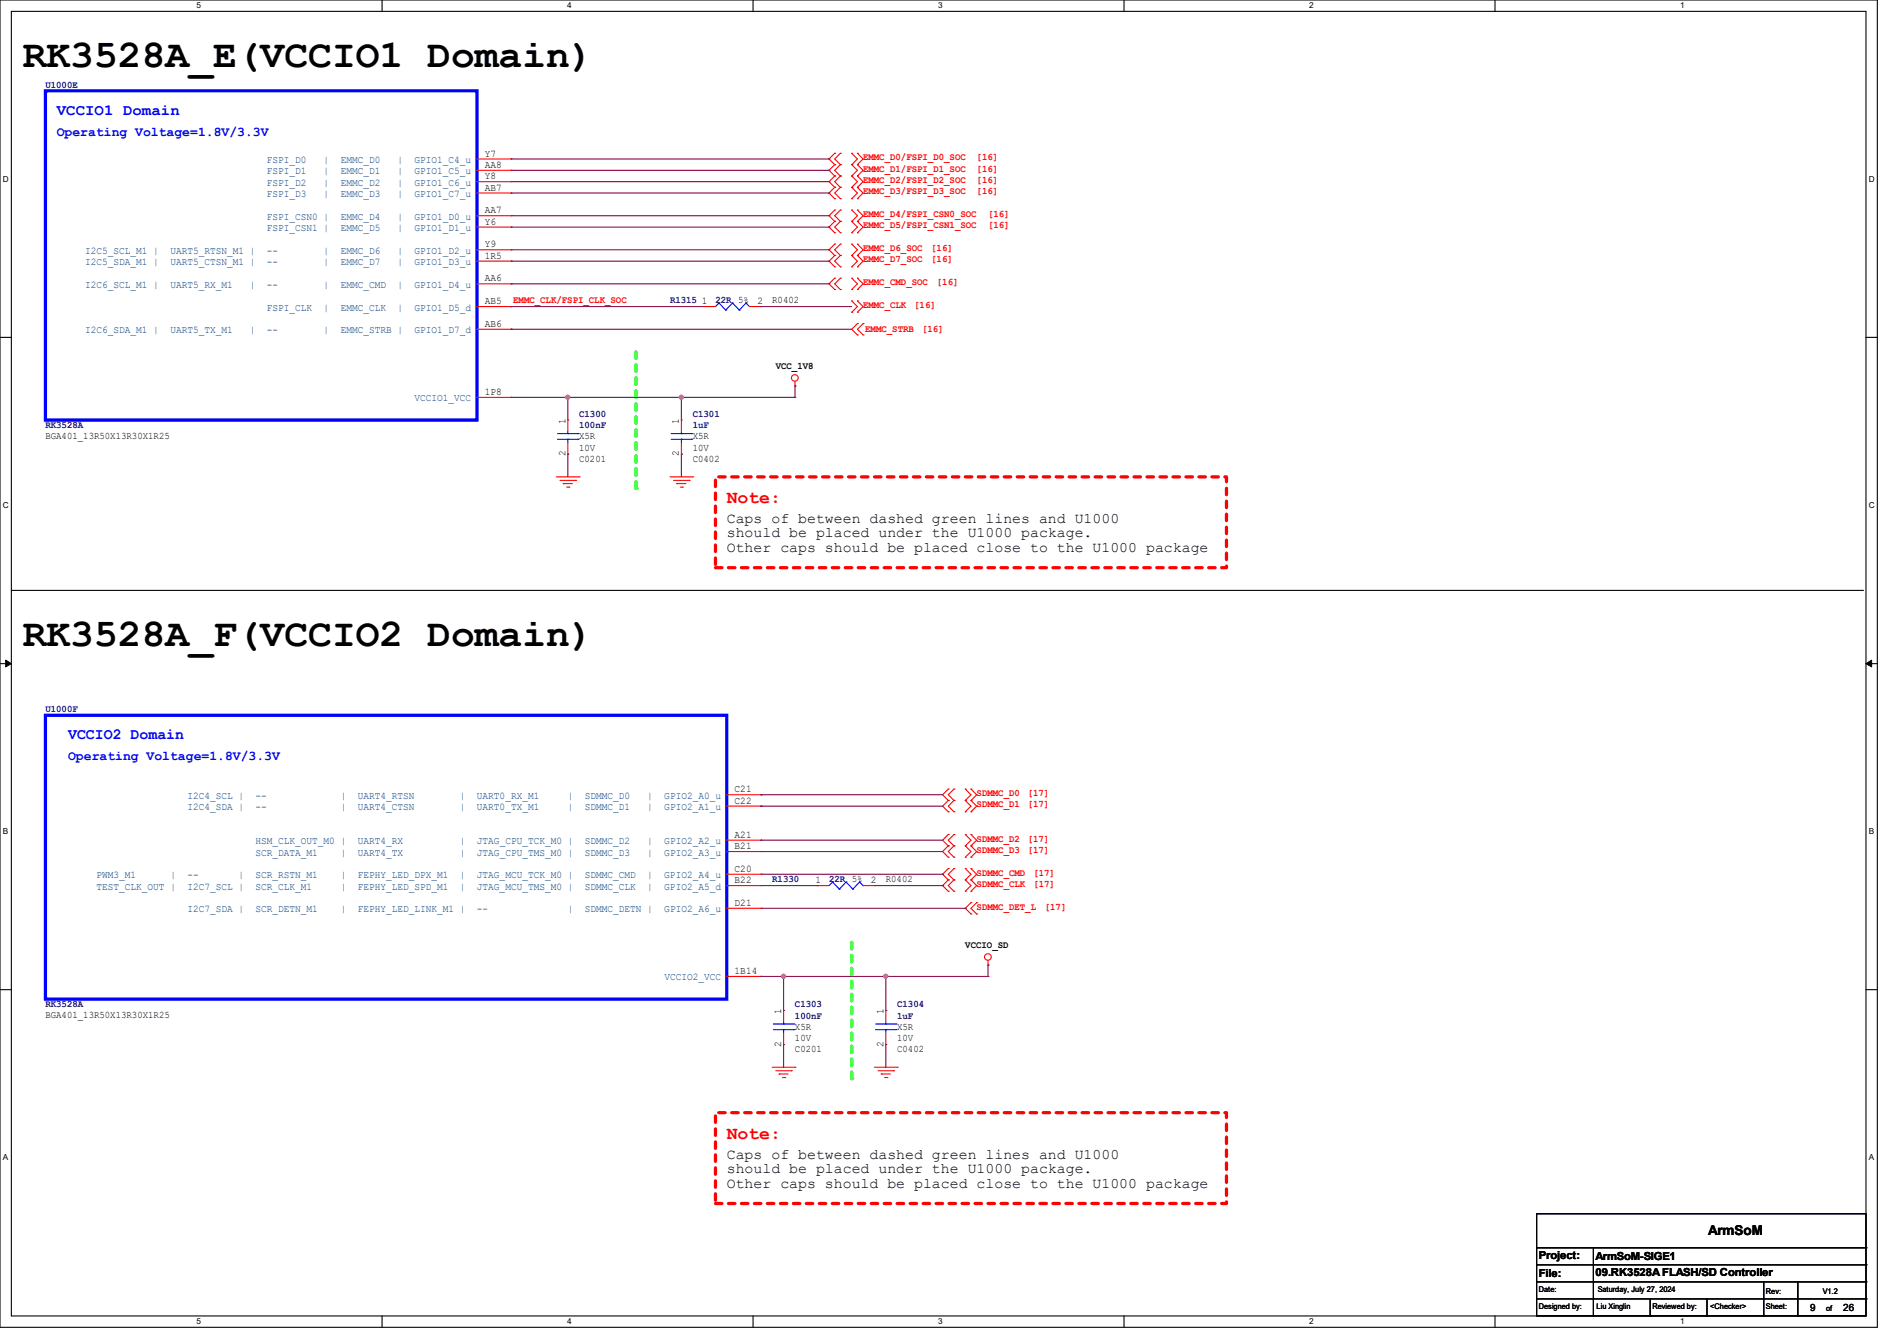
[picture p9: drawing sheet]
<svg xmlns="http://www.w3.org/2000/svg" width="297mm" height="210mm" viewBox="0 0 297 210" stroke-linecap="round" stroke-linejoin="round" font-family="sans-serif">
<g fill="none" stroke="#000" stroke-width=".17">
<path d="M0 0h293.9v207.9h-293.9zM1.8 1.8h290.3v204.3h-290.3zM59.8 0v1.8M117.9 0v1.8M176 0v1.8M234.1 0v1.8M0 52.8h1.8M292.1 52.8h1.8M0 103.9h1.8M292.1 103.9h1.8M0 155h1.8M292.1 155h1.8"/>
<path d="M59.8 206.1v1.8M117.9 206.1v1.8M176 206.1v1.8M234.1 206.1v1.8"/>
</g>
<path d="M.9 103.4l.9 .5-.9 .5zM292.1 103.9l.9-.5v1z" fill="#000"/>
<path d="M.9 103.4l.9 .5-.9 .5zM292.1 103.9l.9-.5v1z" fill="none" stroke="#000" stroke-width=".16"/>
<path d="M112 74.7h80v14.2h-80z" fill="none" stroke="#f00" stroke-width=".51" stroke-dasharray="1 1"/>
<path d="M99.6 55.1v21.4" fill="none" stroke="#01ff00" stroke-width=".51" stroke-dasharray="1 1"/>
<circle cx="99.6" cy="76.5" r=".25" fill="#01ff00" stroke-dasharray="1 1"/>
<path d="M133.4 147.6v21.3" fill="none" stroke="#01ff00" stroke-width=".51" stroke-dasharray="1 1"/>
<circle cx="133.4" cy="168.9" r=".25" fill="#01ff00" stroke-dasharray="1 1"/>
<path d="M112 174.2h80v14.3h-80z" fill="none" stroke="#f00" stroke-width=".51" stroke-dasharray="1 1"/>
<g fill="none" stroke="#000" stroke-width=".17">
<path d="M1.8 92.5h289.8M291.6 92.5h.1M240.6 190.1h51.5v16h-51.5zM240.6 195.4h51.5M240.6 198.1h51.5M249.5 195.4v10.7M292.1 195.4h.1M292.1 198.1h.1M240.6 200.7h51.5M240.6 203.4h51.5M249.5 206.1h.1M258.4 206.1h.1"/>
<path d="M258.4 203.4v2.7M267.3 206.1h.1M267.3 203.4v2.7M276.1 206.1h.1M276.1 200.7v5.4M281.5 206.1h.1M281.5 200.7v5.4M292.1 200.7h.1M292.1 203.4h.1"/>
</g>
<g fill="none" stroke="#f00" stroke-width=".17">
<path d="M74.7 24.9h5.3M74.7 26.7h5.3M74.7 28.4h5.3M74.7 30.2h5.3M74.7 33.8h5.3M74.7 35.6h5.3M74.7 39.1h5.3M80 24.9h.1M80 26.7h.1M80 28.4h.1M80 30.2h.1M80 33.8h.1"/>
<path d="M80 35.6h.1M80 39.1h.1M130.7 24h.1M130.7 25.8h.1M130.7 34.7h.1M130.7 36.5h.1M130.7 38.2h.1M130.7 27.6h.1M130.7 29.3h.1M130.7 31.1h.1M130.7 32.9h.1M130.7 24l-.9 .9 .9 .9"/>
<path d="M130.7 29.3l-.9 .9 .9 .9M130.7 34.7l-.9 .9 .9 .9M130.7 38.2l-.9 .9 .9 .9M130.7 32.9l-.9 .9 .9 .9M130.7 25.8l-.9 .9 .9 .9M130.7 27.6l-.9 .8 .9 .9M131.6 25.8h.1M131.6 24h.1M131.6 36.5h.1M131.6 34.7h.1M131.6 38.2h.1M131.6 27.6h.1"/>
<path d="M131.6 29.3h.1M131.6 31.1h.1M131.6 32.9h.1M131.6 24l-.9 .9 .9 .9M131.6 27.6l-.9 .8 .9 .9M131.6 34.7l-.9 .9 .9 .9M131.6 38.2l-.9 .9 .9 .9M131.6 25.8l-.9 .9 .9 .9M131.6 29.3l-.9 .9 .9 .9M131.6 32.9l-.9 .9 .9 .9M133.4 25.8h.1M133.4 24h.1"/>
<path d="M133.4 36.5h.1M133.4 34.7h.1M133.4 38.2h.1M133.4 27.6h.1M133.4 29.3h.1M133.4 31.1h.1M133.4 32.9h.1M133.4 27.6l.8 .8-.8 .9M133.4 24l.8 .9-.8 .9M133.4 38.2l.8 .9-.8 .9M133.4 34.7l.8 .9-.8 .9M133.4 29.3l.8 .9-.8 .9"/>
<path d="M133.4 25.8l.8 .9-.8 .9M133.4 32.9l.8 .9-.8 .9M134.2 25.8h.1M134.2 24h.1M134.2 36.5h.1M134.2 34.7h.1M134.2 38.2h.1M134.2 27.6h.1M134.2 29.3h.1M134.2 31.1h.1M134.2 32.9h.1M134.2 29.3l.9 .9-.9 .9"/>
<path d="M134.2 24l.9 .9-.9 .9M134.2 34.7l.9 .9-.9 .9M134.2 32.9l.9 .9-.9 .9M134.2 38.2l.9 .9-.9 .9M134.2 25.8l.9 .9-.9 .9M134.2 27.6l.9 .8-.9 .9M74.7 40.9h5.3M74.7 44.5h5.3M74.7 48h5.3M74.7 51.6h5.3M80 40.9h.1M80 44.5h.1"/>
<path d="M80 48h.1M80 51.6h.1M110.2 48h.1M110.2 48h1.8M117.3 48h1.8M119.1 48h.1M124.5 59.7v.8M130.7 40h.1M130.7 41.8h.1M130.7 43.6h.1M130.7 45.3h.1M130.7 40l-.9 .9 .9 .9"/>
<path d="M130.7 43.6l-.9 .9 .9 .8M131.6 40h.1M131.6 41.8h.1M131.6 45.3h.1M131.6 43.6h.1M131.6 43.6l-.9 .9 .9 .8M131.6 40l-.9 .9 .9 .9M133.4 48.9h.1M133.4 47.1h.1M133.4 40h.1M133.4 41.8h.1M133.4 45.3h.1"/>
<path d="M133.4 43.6h.1M133.4 47.1l.8 .9-.8 .9M133.4 43.6l.8 .9-.8 .8M133.4 40l.8 .9-.8 .9M134.2 48.9h.1M134.2 47.1h.1M134.2 50.7h.1M134.2 52.5h.1M134.2 40h.1M134.2 41.8h.1M134.2 45.3h.1M134.2 43.6h.1"/>
<path d="M134.2 47.1l.9 .9-.9 .9M134.2 50.7l-.8 .9 .8 .9M134.2 40l.9 .9-.9 .9M134.2 43.6l.9 .9-.9 .8M135.1 52.5h.1M135.1 50.7h.1M135.1 50.7l-.9 .9 .9 .9M74.7 62.2h5.3M80 62.2h.1M87.1 74.7h3.6M87.7 75.2h2.4M88.2 75.7h.1"/>
<path d="M88.2 75.7h1.4M88.7 76.3h.4M88.9 65.8h.1M88.9 71.1h.1M88.9 65.8v1.8M88.9 69.3v1.8M89.1 76.3h.1M90.1 75.2h.1M90.7 74.7h.1M104.9 74.7h3.6M105.5 75.2h2.4M106 75.7h.1"/>
<path d="M106 75.7h1.4M106.5 76.3h.3M106.7 65.8h.1M106.7 71.1h.1M106.7 65.8v1.8M106.7 69.3v1.8M106.8 76.3h.1M107.9 75.2h.1M108.5 74.7h.1M124.5 60.5h.1M113.8 138.7h5.3M113.8 124.5h5.3"/>
<path d="M113.8 126.2h5.3M113.8 131.6h5.3M113.8 133.4h5.3M113.8 136.9h5.3M119.1 124.5h.1M119.1 126.2h.1M119.1 131.6h.1M119.1 133.4h.1M119.1 136.9h.1M119.1 138.7h.1M128 138.7h.1M128 138.7h1.8"/>
<path d="M135.1 138.7h1.8M136.9 138.7h.1M148.5 130.7h.1M148.5 132.5h.1M148.5 134.2h.1M148.5 123.6h.1M148.5 125.4h.1M148.5 127.1h.1M148.5 136h.1M148.5 137.8h.1M148.5 139.6h.1M148.5 130.7l-.9 .9 .9 .9"/>
<path d="M148.5 136l-.9 .9 .9 .9M148.5 125.4l-.9 .8 .9 .9M148.5 132.5l-.9 .9 .9 .8M148.5 137.8l-.9 .9 .9 .9M148.5 123.6l-.9 .9 .9 .9M149.4 132.5h.1M149.4 130.7h.1M149.4 134.2h.1M149.4 125.4h.1M149.4 123.6h.1M149.4 127.1h.1M149.4 137.8h.1"/>
<path d="M149.4 136h.1M149.4 139.6h.1M149.4 130.7l-.9 .9 .9 .9M149.4 132.5l-.9 .9 .9 .8M149.4 136l-.9 .9 .9 .9M149.4 123.6l-.9 .9 .9 .9M149.4 125.4l-.9 .8 .9 .9M149.4 137.8l-.9 .9 .9 .9M151.1 132.5h.1M151.1 130.7h.1M151.1 134.2h.1M151.1 125.4h.1"/>
<path d="M151.1 123.6h.1M151.1 127.1h.1M151.1 137.8h.1M151.1 136h.1M151.1 139.6h.1M151.1 130.7l.9 .9-.9 .9M151.1 136l.9 .9-.9 .9M151.1 132.5l.9 .9-.9 .8M151.1 123.6l.9 .9-.9 .9M151.1 125.4l.9 .8-.9 .9M151.1 137.8l.9 .9-.9 .9M152 132.5h.1"/>
<path d="M152 130.7h.1M152 134.2h.1M152 125.4h.1M152 123.6h.1M152 127.1h.1M152 137.8h.1M152 136h.1M152 139.6h.1M152 125.4l.9 .8-.9 .9M152 136l.9 .9-.9 .9M152 130.7l.9 .9-.9 .9M152 137.8l.9 .9-.9 .9"/>
<path d="M152 132.5l.9 .9-.9 .8M152 123.6l.9 .9-.9 .9M113.8 142.2h5.3M113.8 152.9h5.3M119.1 142.2h.1M119.1 152.9h.1M122.7 158.2h.1M122.7 158.2v1.8M138.7 158.2h.1M138.7 158.2v1.8M152 141.4h.1M152 143.1h.1"/>
<path d="M152 141.4l-.9 .8 .9 .9M152.9 143.1h.1M152.9 141.4h.1M152.9 141.4l-.9 .8 .9 .9M154.7 151.1h.1M154.7 150.4v.7M120.9 167.1h3.6M121.5 167.7h2.4M122 168.2h.1M122 168.2h1.4M122.5 168.7h.4M122.7 163.6h.1"/>
<path d="M122.7 161.8v1.8M122.9 168.7h.1M123.9 167.7h.1M124.5 167.1h.1M136.9 167.1h3.6M137.5 167.7h2.4M138 168.2h.1M138 168.2h1.4M138.5 168.7h.4M138.7 163.6h.1M138.7 161.8v1.8M138.9 168.7h.1"/>
<path d="M139.9 167.7h.1M140.5 167.1h.1"/>
<circle cx="124.4" cy="59.2" r=".52"/>
<circle cx="154.7" cy="149.9" r=".52"/>
</g>
<g fill="none" stroke="#00f" stroke-width=".17">
<path d="M112.6 47.5h.1M112.6 47.5l-.6 .5M112.6 47.5l1 1.1M113.6 48.6h.1M114.7 47.5h.1M114.7 47.5l-1.1 1.1M114.7 47.5l1 1.1M115.7 48.6h.1M116.8 47.5h.1M116.8 47.5l-1.1 1.1M116.8 47.5l.5 .5M117.3 48h.1"/>
<path d="M87.3 68.8h3.2M87.3 67.9h3.2M88.9 67.9h.1M88.9 68.8h.1M88.9 67.6v.3M88.9 68.8v.5M90.5 68.8h.1M90.5 67.9h.1M105.1 68.8h3.2M105.1 67.9h3.2M106.7 67.9h.1M106.7 68.8h.1"/>
<path d="M106.7 67.6v.3M106.7 68.8v.5M108.3 68.8h.1M108.3 67.9h.1M130.3 138.1h.1M130.3 138.1l-.5 .6M130.3 138.1l1.1 1.1M131.4 139.2h.1M132.5 138.1h.1M132.5 138.1l-1.1 1.1M132.5 138.1l1 1.1M133.5 139.2h.1"/>
<path d="M134.6 138.1h.1M134.6 138.1l-1.1 1.1M134.6 138.1l.5 .6M135.1 138.7h.1M121.1 161.2h3.2M121.1 160.4h3.2M122.7 160.4h.1M122.7 161.2h.1M122.7 160v.4M122.7 161.2v.6M124.3 161.2h.1M124.3 160.4h.1"/>
<path d="M137.1 161.2h3.2M137.1 160.4h3.2M138.7 160.4h.1M138.7 161.2h.1M138.7 160v.4M138.7 161.2v.6M140.3 161.2h.1M140.3 160.4h.1"/>
</g>
<path d="M7.1 14.2h67.6v51.6h-67.6zM7.1 112h106.7v44.5h-106.7z" fill="none" stroke="#00f" stroke-width=".51"/>
<path d="M119.1 152.9h.1M119.1 152.9h3.6v5.3M122.7 158.2h.1" fill="none" stroke="#7f003f" stroke-width=".17"/>
<circle cx="122.7" cy="152.9" r=".32" fill="#f0f"/>
<circle cx="122.7" cy="152.9" r=".32" fill="none" stroke="#f0f" stroke-width=".17"/>
<g fill="none" stroke="#7f003f" stroke-width=".17">
<path d="M119.1 48h.1M119.1 48h14.3M80 62.2h.1M80 62.2h8.9M88.9 71.1h.1M88.9 62.2h.1M88.9 62.2v3.6M88.9 71.1v3.6M106.7 71.1h.1M106.7 71.1v3.6M124.5 60.5h.1M124.5 60.5v1.7"/>
<path d="M119.1 126.2h.1M119.1 124.5h.1M119.1 131.6h.1M119.1 133.4h.1M119.1 126.2h28.5M119.1 124.5h28.5M119.1 131.6h28.5M119.1 133.4h28.5M119.1 138.7h8.9M128 138.7h.1M119.1 142.2h32M122.7 152.9h.1"/>
<path d="M122.7 152.9h32M138.7 158.2h.1M138.7 152.9v5.3M151.1 142.2h.1M154.7 152.9h.1M122.7 163.6h.1M122.7 163.6v3.5M138.7 163.6h.1M138.7 163.6v3.5"/>
</g>
<circle cx="138.7" cy="152.9" r=".32" fill="#f0f"/>
<circle cx="138.7" cy="152.9" r=".32" fill="none" stroke="#f0f" stroke-width=".17"/>
<path d="M80 48h.1M80 51.6h.1M80 48h30.2M80 51.6h53.4M88.9 62.2h17.8M106.7 62.2h.1M119.1 136.9h28.5M136.9 138.7h10.7M147.6 136.9h.1M147.6 138.7h.1M154.7 151.1h.1M154.7 151.1v1.8" fill="none" stroke="#7f003f" stroke-width=".17"/>
<circle cx="88.9" cy="62.2" r=".32" fill="#f0f"/>
<circle cx="88.9" cy="62.2" r=".32" fill="none" stroke="#f0f" stroke-width=".17"/>
<g fill="none" stroke="#7f003f" stroke-width=".17">
<path d="M80 24.9h49.8M80 26.7h49.8M80 28.4h49.8M80 30.2h49.8M80 33.8h49.8M80 35.6h49.8M80 39.1h49.8M129.8 24.9h.1M129.8 26.7h.1M129.8 28.4h.1M129.8 30.2h.1M129.8 33.8h.1"/>
<path d="M129.8 35.6h.1M129.8 39.1h.1M80 44.5h49.8M80 40.9h49.8M129.8 44.5h.1M129.8 40.9h.1M106.7 62.2h.1M106.7 62.2v3.6M106.7 62.2h17.8M124.5 62.2h.1"/>
</g>
<circle cx="106.7" cy="62.2" r=".32" fill="#f0f"/>
<circle cx="106.7" cy="62.2" r=".32" fill="none" stroke="#f0f" stroke-width=".17"/>
<circle cx="122.7" cy="152.9" r=".32" fill="#f0f"/>
<circle cx="122.7" cy="152.9" r=".32" fill="none" stroke="#f0f" stroke-width=".17"/>
<circle cx="138.7" cy="152.9" r=".32" fill="#f0f"/>
<circle cx="138.7" cy="152.9" r=".32" fill="none" stroke="#f0f" stroke-width=".17"/>
<circle cx="88.9" cy="62.2" r=".32" fill="#f0f"/>
<circle cx="88.9" cy="62.2" r=".32" fill="none" stroke="#f0f" stroke-width=".17"/>
<circle cx="106.7" cy="62.2" r=".32" fill="#f0f"/>
<circle cx="106.7" cy="62.2" r=".32" fill="none" stroke="#f0f" stroke-width=".17"/>
<g font-size="6.2">
<text x="3.6" y="10.5">RK3528A_E(VCCIO1 Domain)</text>
<text x="3.6" y="101.2">RK3528A_F(VCCIO2 Domain)</text>
</g>
<g font-size="2.8" fill="#f00">
<text x="113.8" y="78.8">Note:</text>
<text x="113.8" y="178.4">Note:</text>
</g>
<g font-size="2.5" fill="#00f">
<text x="8.9" y="18">VCCIO1 Domain</text>
<text x="10.7" y="115.8">VCCIO2 Domain</text>
</g>
<g font-size="2.3">
<text x="113.8" y="81.9">Caps of between dashed green lines and U1000</text>
<text x="113.8" y="84.2">should be placed under the U1000 package.</text>
<text x="113.8" y="86.4">Other caps should be placed close to the U1000 package</text>
<text x="113.8" y="181.4">Caps of between dashed green lines and U1000</text>
<text x="113.8" y="183.7">should be placed under the U1000 package.</text>
<text x="113.8" y="186">Other caps should be placed close to the U1000 package</text>
</g>
<g font-size="2.1" fill="#00f">
<text x="8.9" y="21.3">Operating Voltage=1.8V/3.3V</text>
<text x="10.7" y="119.1">Operating Voltage=1.8V/3.3V</text>
</g>
<text font-size="2.1" x="267.4" y="193.5">ArmSoM</text>
<g font-size="1.7">
<text x="240.9" y="197.2">Project:</text>
<text x="249.8" y="197.4">ArmSoM-SIGE1</text>
<text x="240.9" y="200">File:</text>
<text x="249.8" y="199.9">09.RK3528A FLASH/SD Controller</text>
</g>
<g font-size="1.6" fill="#00007f">
<text x="7.1" y="13.7">U1000E</text>
<text x="104.9" y="47.5">R1315</text>
<text x="112" y="47.5">22R 5%</text>
<text x="90.7" y="65.3">C1300</text>
<text x="108.5" y="65.3">C1301</text>
<text x="7.1" y="67.1">RK3528A</text>
<text x="90.7" y="67.1">100nF</text>
<text x="108.5" y="67.1">1uF</text>
<text x="7.1" y="111.5">U1000F</text>
<text x="120.9" y="138.2">R1330</text>
<text x="129.8" y="138.2">22R 5%</text>
<text x="7.1" y="157.7">RK3528A</text>
<text x="124.5" y="157.7">C1303</text>
<text x="124.5" y="159.5">100nF</text>
<text x="140.5" y="157.7">C1304</text>
<text x="140.5" y="159.5">1uF</text>
</g>
<g font-size="1.6" fill="#003f7f">
<text x="41.8" y="25.5">FSPI_D0</text>
<text x="41.8" y="27.3">FSPI_D1</text>
<text x="41.8" y="29.1">FSPI_D2</text>
<text x="50.7" y="25.5">|</text>
<text x="50.7" y="27.3">|</text>
<text x="50.7" y="29.1">|</text>
<text x="53.3" y="25.5">EMMC_D0</text>
<text x="53.3" y="27.3">EMMC_D1</text>
<text x="53.3" y="29.1">EMMC_D2</text>
<text x="62.2" y="25.5">|</text>
<text x="62.2" y="27.3">|</text>
<text x="62.2" y="29.1">|</text>
<text x="64.9" y="25.5">GPIO1_C4_u</text>
<text x="64.9" y="27.3">GPIO1_C5_u</text>
<text x="64.9" y="29.1">GPIO1_C6_u</text>
<text x="41.8" y="30.9">FSPI_D3</text>
<text x="41.8" y="34.4">FSPI_CSN0 |</text>
<text x="50.7" y="30.9">|</text>
<text x="53.3" y="30.9">EMMC_D3</text>
<text x="53.3" y="34.4">EMMC_D4</text>
<text x="62.2" y="30.9">|</text>
<text x="62.2" y="34.4">|</text>
<text x="64.9" y="30.9">GPIO1_C7_u</text>
<text x="64.9" y="34.4">GPIO1_D0_u</text>
<text x="13.3" y="39.8">I2C5_SCL_M1 |</text>
<text x="13.3" y="41.5">I2C5_SDA_M1 |</text>
<text x="26.7" y="39.8">UART5_RTSN_M1 |</text>
<text x="26.7" y="41.5">UART5_CTSN_M1 |</text>
<text x="41.8" y="39.8">--</text>
<text x="41.8" y="41.5">--</text>
<text x="41.8" y="36.2">FSPI_CSN1 |</text>
<text x="50.7" y="39.8">|</text>
<text x="50.7" y="41.5">|</text>
<text x="53.3" y="39.8">EMMC_D6</text>
<text x="53.3" y="41.5">EMMC_D7</text>
<text x="53.3" y="36.2">EMMC_D5</text>
<text x="62.2" y="39.8">|</text>
<text x="62.2" y="41.5">|</text>
<text x="62.2" y="36.2">|</text>
<text x="64.9" y="39.8">GPIO1_D2_u</text>
<text x="64.9" y="41.5">GPIO1_D3_u</text>
<text x="64.9" y="36.2">GPIO1_D1_u</text>
<text x="13.3" y="45.1">I2C6_SCL_M1 |</text>
<text x="26.7" y="45.1">UART5_RX_M1</text>
<text x="39.1" y="45.1">|</text>
<text x="41.8" y="45.1">--</text>
<text x="50.7" y="45.1">|</text>
<text x="53.3" y="45.1">EMMC_CMD</text>
<text x="62.2" y="45.1">|</text>
<text x="64.9" y="45.1">GPIO1_D4_u</text>
<text x="13.3" y="52.2">I2C6_SDA_M1 |</text>
<text x="26.7" y="52.2">UART5_TX_M1</text>
<text x="39.1" y="52.2">|</text>
<text x="41.8" y="52.2">--</text>
<text x="41.8" y="48.6">FSPI_CLK</text>
<text x="50.7" y="52.2">|</text>
<text x="50.7" y="48.6">|</text>
<text x="53.3" y="52.2">EMMC_STRB |</text>
<text x="53.3" y="48.6">EMMC_CLK</text>
<text x="62.2" y="48.6">|</text>
<text x="64.9" y="52.2">GPIO1_D7_d</text>
<text x="64.9" y="48.6">GPIO1_D5_d</text>
<text x="64.9" y="62.9">VCCIO1_VCC</text>
<text x="29.3" y="125.1">I2C4_SCL |</text>
<text x="40" y="125.1">--</text>
<text x="53.3" y="125.1">|</text>
<text x="56" y="125.1">UART4_RTSN</text>
<text x="72" y="125.1">|</text>
<text x="74.7" y="125.1">UART0_RX_M1</text>
<text x="88.9" y="125.1">|</text>
<text x="91.6" y="125.1">SDMMC_D0</text>
<text x="101.3" y="125.1">|</text>
<text x="104" y="125.1">GPIO2_A0_u</text>
<text x="29.3" y="126.9">I2C4_SDA |</text>
<text x="40" y="126.9">--</text>
<text x="53.3" y="126.9">|</text>
<text x="56" y="126.9">UART4_CTSN</text>
<text x="72" y="126.9">|</text>
<text x="74.7" y="126.9">UART0_TX_M1</text>
<text x="88.9" y="126.9">|</text>
<text x="91.6" y="126.9">SDMMC_D1</text>
<text x="101.3" y="126.9">|</text>
<text x="104" y="126.9">GPIO2_A1_u</text>
<text x="15.1" y="137.5">PWM3_M1</text>
<text x="26.7" y="137.5">|</text>
<text x="29.3" y="137.5">--</text>
<text x="37.3" y="137.5">|</text>
<text x="40" y="137.5">SCR_RSTN_M1</text>
<text x="40" y="132.2">HSM_CLK_OUT_M0 |</text>
<text x="40" y="134">SCR_DATA_M1</text>
<text x="53.3" y="137.5">|</text>
<text x="53.3" y="134">|</text>
<text x="56" y="137.5">FEPHY_LED_DPX_M1</text>
<text x="56" y="132.2">UART4_RX</text>
<text x="56" y="134">UART4_TX</text>
<text x="72" y="137.5">|</text>
<text x="72" y="132.2">|</text>
<text x="72" y="134">|</text>
<text x="74.7" y="137.5">JTAG_MCU_TCK_M0 |</text>
<text x="74.7" y="132.2">JTAG_CPU_TCK_M0 |</text>
<text x="74.7" y="134">JTAG_CPU_TMS_M0 |</text>
<text x="91.6" y="137.5">SDMMC_CMD</text>
<text x="91.6" y="132.2">SDMMC_D2</text>
<text x="91.6" y="134">SDMMC_D3</text>
<text x="101.3" y="137.5">|</text>
<text x="101.3" y="132.2">|</text>
<text x="101.3" y="134">|</text>
<text x="104" y="137.5">GPIO2_A4_u</text>
<text x="104" y="132.2">GPIO2_A2_u</text>
<text x="104" y="134">GPIO2_A3_u</text>
<text x="15.1" y="139.3">TEST_CLK_OUT |</text>
<text x="29.3" y="139.3">I2C7_SCL |</text>
<text x="29.3" y="142.9">I2C7_SDA |</text>
<text x="40" y="139.3">SCR_CLK_M1</text>
<text x="40" y="142.9">SCR_DETN_M1</text>
<text x="53.3" y="139.3">|</text>
<text x="53.3" y="142.9">|</text>
<text x="56" y="139.3">FEPHY_LED_SPD_M1</text>
<text x="56" y="142.9">FEPHY_LED_LINK_M1 |</text>
<text x="72" y="139.3">|</text>
<text x="74.7" y="139.3">JTAG_MCU_TMS_M0 |</text>
<text x="74.7" y="142.9">--</text>
<text x="88.9" y="142.9">|</text>
<text x="91.6" y="139.3">SDMMC_CLK</text>
<text x="91.6" y="142.9">SDMMC_DETN |</text>
<text x="101.3" y="139.3">|</text>
<text x="104" y="139.3">GPIO2_A5_d</text>
<text x="104" y="142.9">GPIO2_A6_u</text>
<text x="104" y="153.5">VCCIO2_VCC</text>
</g>
<g font-size="1.6">
<text x="75.9" y="24.5">Y7</text>
<text x="75.9" y="26.3">AA8</text>
<text x="75.9" y="28.1">Y8</text>
<text x="75.9" y="29.8">AB7</text>
<text x="75.9" y="33.4">AA7</text>
<text x="75.9" y="35.2">Y6</text>
<text x="75.9" y="38.7">Y9</text>
<text x="75.9" y="40.5">1R5</text>
<text x="75.9" y="44.1">AA6</text>
<text x="75.9" y="47.6">AB5</text>
<text x="109.9" y="47.6">1</text>
<text x="118.6" y="47.6">2</text>
<text x="120.9" y="47.5">R0402</text>
<text x="75.9" y="51.2">AB6</text>
<text x="121.5" y="57.8">VCC_1V8</text>
<text x="75.9" y="61.9">1P8</text>
<text x="7.1" y="68.8">BGA401_13R50X13R30X1R25</text>
<text x="88.5" y="71.5" transform="rotate(-90 88.5 71.5)">2</text>
<text x="88.5" y="66.3" transform="rotate(-90 88.5 66.3)">1</text>
<text x="90.7" y="68.8">X5R</text>
<text x="90.7" y="70.6">10V</text>
<text x="106.3" y="71.5" transform="rotate(-90 106.3 71.5)">2</text>
<text x="106.3" y="66.3" transform="rotate(-90 106.3 66.3)">1</text>
<text x="108.5" y="68.8">X5R</text>
<text x="108.5" y="70.6">10V</text>
<text x="90.7" y="72.3">C0201</text>
<text x="108.5" y="72.3">C0402</text>
<text x="115" y="124.1">C21</text>
<text x="115" y="125.9">C22</text>
<text x="115" y="131.2">A21</text>
<text x="115" y="133">B21</text>
<text x="115" y="136.5">C20</text>
<text x="115" y="138.3">B22</text>
<text x="115" y="141.9">D21</text>
<text x="127.7" y="138.3">1</text>
<text x="136.4" y="138.3">2</text>
<text x="138.7" y="138.1">R0402</text>
<text x="151.1" y="148.5">VCCIO_SD</text>
<text x="115" y="152.5">1B14</text>
<text x="7.1" y="159.5">BGA401_13R50X13R30X1R25</text>
<text x="122.3" y="158.8" transform="rotate(-90 122.3 158.8)">1</text>
<text x="124.5" y="161.2">X5R</text>
<text x="138.3" y="158.8" transform="rotate(-90 138.3 158.8)">1</text>
<text x="140.5" y="161.2">X5R</text>
<text x="122.3" y="163.9" transform="rotate(-90 122.3 163.9)">2</text>
<text x="124.5" y="164.8">C0201</text>
<text x="124.5" y="163">10V</text>
<text x="138.3" y="163.9" transform="rotate(-90 138.3 163.9)">2</text>
<text x="140.5" y="164.8">C0402</text>
<text x="140.5" y="163">10V</text>
<text x="283.4" y="205.4">9</text>
<text x="288.6" y="205.4">26</text>
</g>
<g font-size="1.6" fill="#f00">
<text x="135.1" y="25.1">EMMC_D0/FSPI_D0_SOC</text>
<text x="135.1" y="26.9">EMMC_D1/FSPI_D1_SOC</text>
<text x="135.1" y="28.7">EMMC_D2/FSPI_D2_SOC</text>
<text x="152.9" y="25.1">[16]</text>
<text x="152.9" y="26.9">[16]</text>
<text x="152.9" y="28.7">[16]</text>
<text x="135.1" y="35.8">EMMC_D5/FSPI_CSN1_SOC</text>
<text x="135.1" y="30.4">EMMC_D3/FSPI_D3_SOC</text>
<text x="135.1" y="34">EMMC_D4/FSPI_CSN0_SOC</text>
<text x="152.9" y="30.4">[16]</text>
<text x="154.7" y="35.8">[16]</text>
<text x="154.7" y="34">[16]</text>
<text x="135.1" y="39.3">EMMC_D6_SOC</text>
<text x="135.1" y="41.1">EMMC_D7_SOC</text>
<text x="145.8" y="39.3">[16]</text>
<text x="145.8" y="41.1">[16]</text>
<text x="80.3" y="47.5">EMMC_CLK/FSPI_CLK_SOC</text>
<text x="135.1" y="44.7">EMMC_CMD_SOC</text>
<text x="146.7" y="44.7">[16]</text>
<text x="135.1" y="48.2">EMMC_CLK</text>
<text x="135.5" y="51.9">EMMC_STRB</text>
<text x="143.1" y="48.2">[16]</text>
<text x="144.4" y="51.9">[16]</text>
<text x="152.9" y="124.7">SDMMC_D0</text>
<text x="160.9" y="124.7">[17]</text>
<text x="152.9" y="131.8">SDMMC_D2</text>
<text x="152.9" y="126.5">SDMMC_D1</text>
<text x="160.9" y="131.8">[17]</text>
<text x="160.9" y="126.5">[17]</text>
<text x="152.9" y="133.6">SDMMC_D3</text>
<text x="152.9" y="137.1">SDMMC_CMD</text>
<text x="160.9" y="133.6">[17]</text>
<text x="161.8" y="137.1">[17]</text>
<text x="152.9" y="138.9">SDMMC_CLK</text>
<text x="152.9" y="142.5">SDMMC_DET_L</text>
<text x="161.8" y="138.9">[17]</text>
<text x="163.6" y="142.5">[17]</text>
</g>
<g font-size="1.3">
<text x="30.8" y="1.3">5</text>
<text x="88.8" y="1.3">4</text>
<text x="146.9" y="1.3">3</text>
<text x="205" y="1.3">2</text>
<text x="263.1" y="1.3">1</text>
<text x=".5" y="28.4">D</text>
<text x="292.6" y="28.4">D</text>
<text x=".5" y="79.5">C</text>
<text x="292.6" y="79.5">C</text>
<text x=".5" y="130.6">B</text>
<text x="292.6" y="130.6">B</text>
<text x=".5" y="181.7">A</text>
<text x="292.6" y="181.7">A</text>
<text x="30.8" y="207.4">5</text>
<text x="88.8" y="207.4">4</text>
<text x="146.9" y="207.4">3</text>
<text x="205" y="207.4">2</text>
<text x="263.1" y="207.4">1</text>
</g>
<g font-size="1.2">
<text x="240.9" y="202.4">Date:</text>
<text x="250.1" y="202.4">Saturday, July 27, 2024</text>
<text x="276.5" y="202.6">Rev:</text>
<text x="285.4" y="202.6">V1.2</text>
<text x="240.9" y="205.1">Designed by:</text>
<text x="250" y="205.1">Liu Xinglin</text>
<text x="258.7" y="205.1">Reviewed by:</text>
<text x="267.8" y="205.1">&lt;Checker&gt;</text>
<text x="276.5" y="205.1">Sheet:</text>
<text x="285.9" y="205.3">of</text>
</g>
</svg>
